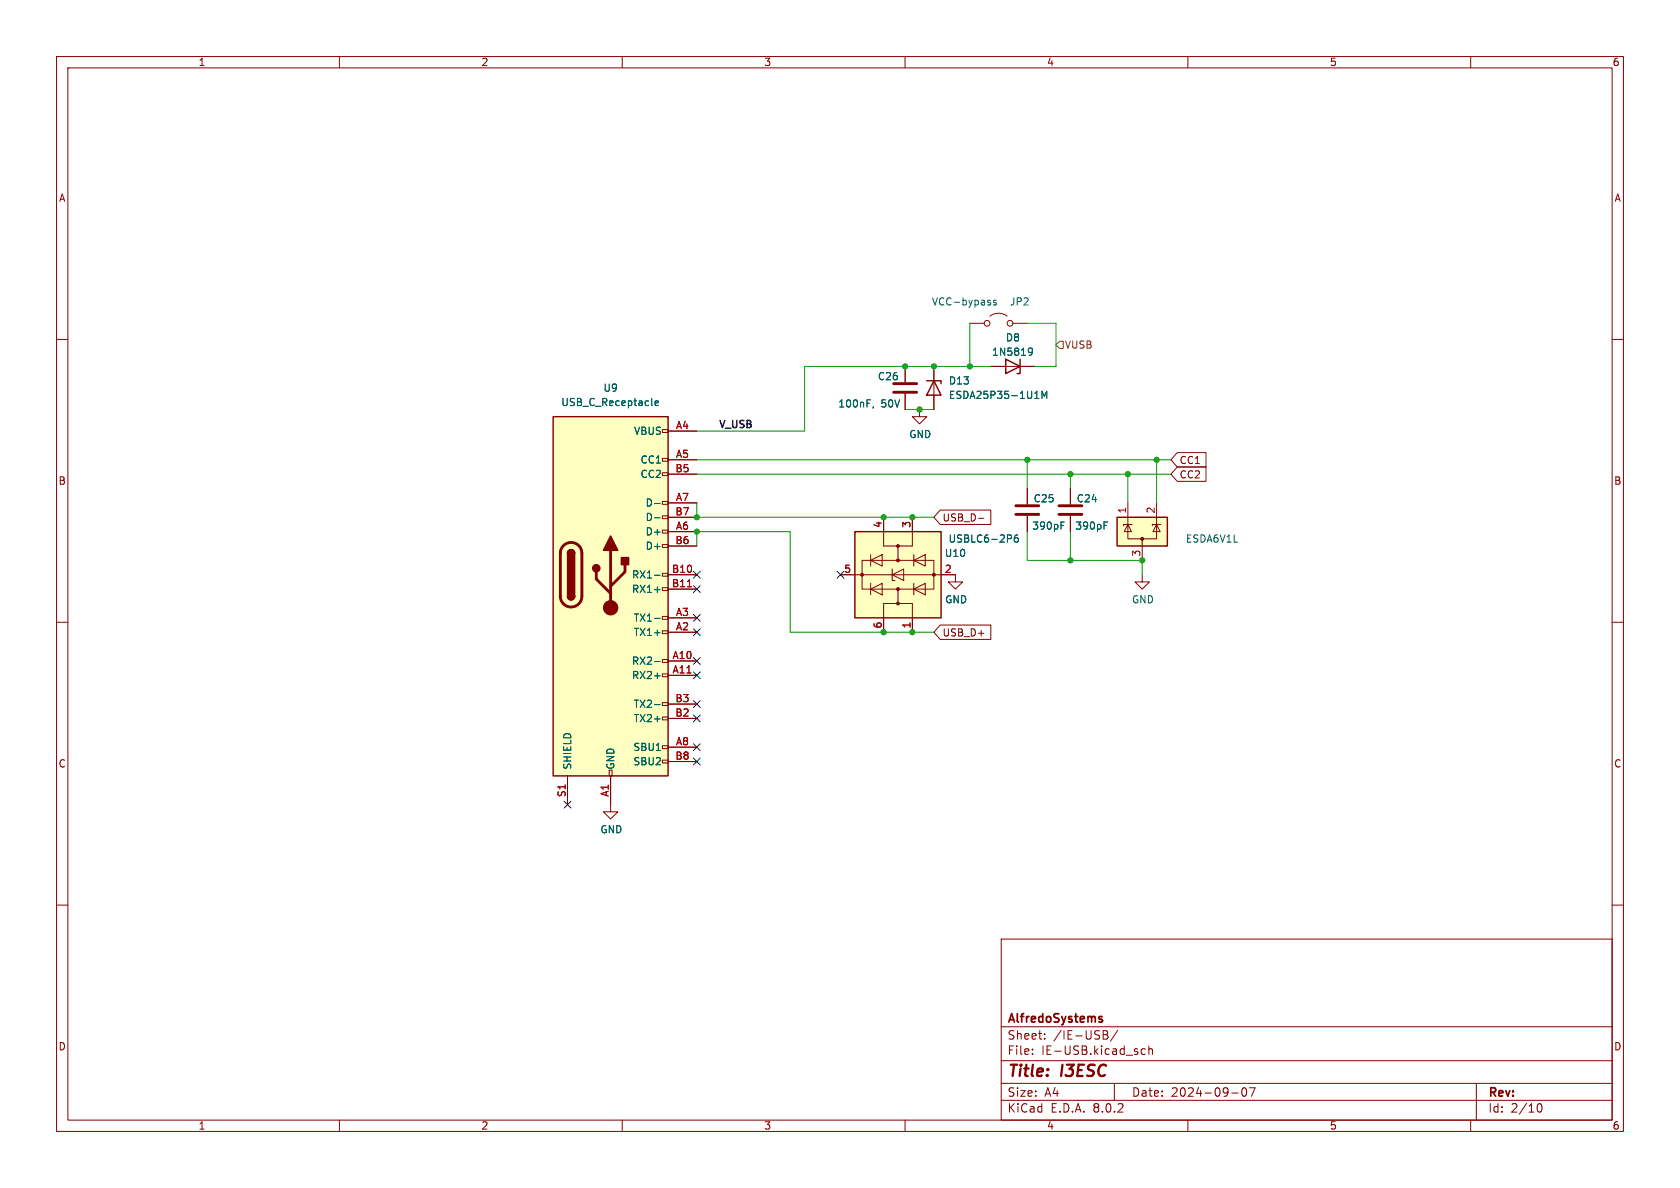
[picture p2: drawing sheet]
<svg xmlns="http://www.w3.org/2000/svg" width="297mm" height="210mm" viewBox="0 0 297 210" stroke-linecap="round" stroke-linejoin="round" font-family="sans-serif">
<g fill="none" stroke="#840000" stroke-width=".18">
<path d="M10 10h277v190h-277zM12 12h273v186h-273zM60 10v2M110 10v2M160 10v2M210 10v2M260 10v2M10 60h2M285 60h2M162.6 72.4v1.3h1.2l-1.2 1.2-1.3-1.2h1.3M165.1 64.8v7.6M175.3 64.8h7.6"/>
<path d="M181.6 86.4v2.8M181.6 91.2v2.8M189.2 86.4v2.8M189.2 91.2v2.8M10 110h2M285 110h2M10 160h2M107.9 142.2v1.3h1.3l-1.3 1.3-1.2-1.3h1.2M285 160h2M177 166h108v32h-108zM60 198v2M110 198v2"/>
<path d="M160 198v2M177 194.5h108M177 191.5h108M177 187.5h108M177 181.5h108M182.5 186.3v.1M182.5 185.5v.1M184.7 183.6v.1M184.7 182.8v.1M195 182.2h.5l.2 .1 .1 .3-.3 .3M195 182.9h.5M195.5 182.9a.4 .4 0 0 1 .4 .4 .4 .4 0 0 1-.3 .4h-.6"/>
<path d="M197 191.5v3M197.6 182.1l-1.3 2M202.5 185.5l-.5-.1-.3 .3v.4l.2 .2h.6M203.1 185.5l.2-.1 .4 .1v.9M203.1 184.9v1.5M210 198v2M217.7 193.2h1.2M219.7 192.4l.2-.1a.81 .81 0 0 1 .6 .6 .81 .81 0 0 1-.3 .8l-.2 .1a.81 .81 0 0 1-.3-1.4zM220.9 192.3h1l-.7 1.5M260 198v2M261 191.5v6.5M271.7 195.7l.2-.5 .2-.1a.8 .8 0 0 1 .5 .7 .8 .8 0 0 1-.5 .8l-.2-.1-.2-.5"/>
</g>
<path d="M194.5 179.7l.3 .1M194.5 180.2l.3 .1 .1 .2-.2 .2h-.3" fill="none" stroke="#840000" stroke-width=".3"/>
<path d="M163.8 67.3h2.6v.5M165.1 67.3l1.3 2.6h-2.6zM177.8 63.5l2.5 1.3-2.5 1.2zM180.3 63.5v2.5h-.5" fill="none" stroke="#840000" stroke-width=".25"/>
<path d="M181.9 61.6l.4-.1 .2 .2a.84 .84 0 0 1-.3 1.1h-.3M182.5 62.1l-.2 .2h-.4M182.9 70.4h.8M184.2 70.4v-1.2l.4 .9 .4-.9v1.2M187.6 92.9h.4M187.6 92.3h.6M195.2 92.9h.4M195.2 92.3h.6" fill="none" stroke="#006464" stroke-width=".18"/>
<path d="M179.6 90.9h4M179.6 89.4h4M187.2 90.9h4.1M187.2 89.4h4.1" fill="none" stroke="#840000" stroke-width=".51"/>
<path d="M197.5 91.4h8.9v5.1h-8.9z" fill="#ffffc2"/>
<path d="M197.5 91.4h8.9v5.1h-8.9z" fill="none" stroke="#840000" stroke-width=".25"/>
<circle cx="201.9" cy="95.2" r=".25" fill="#840000" stroke="#840000" stroke-width=".18"/>
<path d="M199.4 92.7v2.6h5.1v-2.6M199.4 92.7l.6 1.3h-1.2zM199.4 88.9v3.8M200.2 92.7h-1.6v.3M201.9 95.3v3.8M204.5 92.7l.6 1.3h-1.3zM204.5 88.9v3.8M205.2 92.7h-1.5v.3" fill="none" stroke="#840000" stroke-width=".18"/>
<path d="M151.1 94h15.3v15.2h-15.3z" fill="#ffffc2"/>
<path d="M151.1 94h15.3v15.2h-15.3z" fill="none" stroke="#840000" stroke-width=".25"/>
<g fill="#840000" stroke="#840000" stroke-width=".18">
<circle cx="158.7" cy="106.7" r=".25"/>
<circle cx="158.7" cy="104.1" r=".25"/>
<circle cx="165.1" cy="101.6" r=".25"/>
<circle cx="152.4" cy="101.6" r=".25"/>
<circle cx="158.7" cy="99.1" r=".25"/>
<circle cx="158.7" cy="96.5" r=".25"/>
</g>
<g fill="none" stroke="#840000" stroke-width=".18">
<path d="M152.4 99.1h12.7v5h-12.7zM153.9 99.1l2.1-1.1v2.1zM153.9 98v2.1M156.2 91.4v5.1h2.5v2.6M161.3 91.4v5.1h-2.6M161.5 99.1l2.1-1.1v2.1zM161.5 98v2.1M148.6 101.6h20.3v1.3h1.3l-1.3 1.2-1.3-1.2h1.3M153.9 104.1l2.1-1v2.1zM153.9 103.1v2.1M157.7 101.6l2.1-1v2zM157.7 100.6v2h.5"/>
<path d="M158.7 104.1v2.6h-2.5v5.1M158.7 106.7h2.6v5.1M161.5 104.1l2.1-1v2.1zM161.5 103.1v2.1"/>
</g>
<path d="M178.7 94.6l.1 .2-.1 .4M179.9 94.6h-.3a.85 .85 0 0 0 0 1.2l.4-.1v-.4l-.2-.3-.4 .1-.1 .2" fill="none" stroke="#006464" stroke-width=".18"/>
<path d="M97.8 73.7h20.3v63.5h-20.3z" fill="#ffffc2"/>
<g fill="none" stroke="#840000" stroke-width=".18">
<path d="M171.4 57.2h2.6M175 55.9a2.54 2.54 0 0 1 3.1 0M179.1 57.2h2.5M117.1 75.9h1v.6h-1zM118.1 76.2h5.1M160 64.8v2.8M160 69.6v2.8M165.1 64.8v2.5M165.1 69.9v2.5M175.3 64.8h2.5M180.3 64.8h2.6M117.1 96.3h1v.5h-1z"/>
<path d="M117.1 93.7h1v.5h-1zM117.1 91.2h1v.5h-1zM117.1 88.6h1v.6h-1zM117.1 83.6h1v.5h-1zM117.1 81h1v.5h-1zM118.1 81.3h5.1M118.1 94h5.1M118.1 88.9h5.1M118.1 83.8h5.1M118.1 96.5h5.1M118.1 91.4h5.1M156.2 91.4v2.6"/>
<path d="M161.3 91.4v2.6M166.2 90.2h9v2.5h-9l-1.1-1.3zM173 91.6h.9M181.6 86.4v2.8M181.6 91.2v2.8M189.2 86.4v2.8M189.2 91.2v2.8M208.1 80h5.1v2.6h-5.1l-1.1-1.3zM208.1 82.5h5.1v2.6h-5.1l-1.1-1.3zM117.1 119.1h1v.5h-1zM117.1 116.6h1v.5h-1zM117.1 111.5h1v.5h-1z"/>
<path d="M117.1 109h1v.5h-1zM117.1 103.9h1v.5h-1zM117.1 101.3h1v.6h-1zM118.1 116.8h5.1M118.1 119.4h5.1M118.1 111.8h5.1M118.1 109.2h5.1M118.1 101.6h5.1M118.1 104.1h5.1M148.6 101.6h2.5M156.2 109.2v2.6M161.3 109.2v2.6"/>
<path d="M166.2 110.5h9v2.5h-9l-1.1-1.2zM166.4 101.6h2.5M201.9 101.6v1.3h1.3l-1.3 1.2-1.2-1.2h1.2M100.3 137.2v5M107.7 136.1h.5v1.1h-.5zM107.9 137.2v5M117.1 134.4h1v.5h-1zM117.1 131.8h1v.5h-1zM117.1 126.7h1v.6h-1zM117.1 124.2h1v.5h-1zM118.1 132.1h5.1M118.1 127h5.1"/>
<path d="M118.1 124.5h5.1M118.1 134.6h5.1"/>
<circle cx="174.5" cy="57.2" r=".51"/>
<circle cx="178.6" cy="57.2" r=".51"/>
</g>
<path d="M97.8 73.7h20.3v63.5h-20.3zM100.3 97.8a.64 .64 0 0 1 .7-.6 .64 .64 0 0 1 .6 .6M100.3 105.4a.64 .64 0 0 0 .7 .6 .64 .64 0 0 0 .6-.6" fill="none" stroke="#840000" stroke-width=".25"/>
<path d="M158 69.3h4.1M158 67.8h4.1M99.6 96.5a1.9 1.9 0 0 1 2.1-.5 1.9 1.9 0 0 1 1.2 1.8v7.6a1.91 1.91 0 0 1-1.9 1.9 1.91 1.91 0 0 1-1.9-1.9v-7.8l.1-.6zM107.9 97.3v10.1M110.5 99.8v1.3l-2.6 2.5M105.4 101.1v1.3l2.5 2.5" fill="none" stroke="#840000" stroke-width=".51"/>
<g fill="#840000" stroke="#840000" stroke-width=".25">
<path d="M100.3 105.4h1.3a.64 .64 0 0 1-.6 .6 .64 .64 0 0 1-.7-.6z"/>
<path d="M100.3 97.8h1.3v7.6h-1.3z"/>
<path d="M100.5 97.3a.64 .64 0 0 1 .7-.1 .64 .64 0 0 1 .4 .6h-1.3z"/>
<path d="M107.9 94.7l1.3 2.6h-2.5z"/>
<path d="M109.9 98.6h1.2v1.2h-1.2z"/>
<circle cx="105.4" cy="100.5" r=".63"/>
</g>
<circle cx="107.9" cy="107.4" r="1.27" fill="#840000" stroke="#840000" stroke-width=".18"/>
<g fill="none" stroke="#006464" stroke-width=".18">
<path d="M175.1 53.6v.3M176.1 53.1h-.3l-.2 .2 .1 .1 .4 .2v.3h-.5M115.8 71.3l.6-.1v-.3h-.4l-.2 .1 .1 .6h.5M154.4 71.9l-.1 .2M181.9 61.6l.4-.1 .2 .2a.84 .84 0 0 1-.3 1.1h-.3M182.5 62.1l-.2 .2h-.4M182.9 70.4h.8M184.2 70.4v-1.2l.4 .9 .4-.9v1.2M115.7 89h1M115.7 91.5h1M178.7 94.6l.1 .2-.1 .4M179.9 94.6h-.3a.85 .85 0 0 0 0 1.2l.4-.1v-.4l-.2-.3-.4 .1-.1 .2"/>
<path d="M187.6 92.9h.4M187.6 92.3h.6M195.2 92.9h.4M195.2 92.3h.6M115.7 116.9h1M115.7 119.5h1M115.7 109.3h1M115.7 101.7h1M115.7 104.2h1M115.7 124.6h1"/>
</g>
<path d="M121.5 103.7h.8" fill="none" stroke="#a90000" stroke-width=".18"/>
<path d="M186.7 61l.6-.7h.7v1.3h-.7z" fill="none" stroke="#725600" stroke-width=".18"/>
<g fill="none" stroke="#009600" stroke-width=".18">
<path d="M171.4 57.2v7.6M181.6 57.2h5.1v7.6h-3.8M160 72.4h5.1M175.3 64.8h-33.1v11.4h-19M123.2 88.9v2.5h41.9M123.2 96.5v-2.5h16.5v17.8h25.4M123.2 81.3h83.8M123.2 83.8h83.8M181.6 81.3v5.1M181.6 94v5.1h20.3v2.5M189.2 83.8v2.6M189.2 94v5.1"/>
<path d="M199.4 83.8v5.1M204.5 81.3v7.6"/>
</g>
<g fill="none" stroke="#000084" stroke-width=".18">
<path d="M122.6 116.2l1.2 1.2M122.6 103.5l1.2 1.2M122.6 108.6l1.2 1.2M122.6 101l1.2 1.2M122.6 111.2l1.2 1.2M122.6 118.8l1.2 1.2M123.8 116.2l-1.2 1.2M123.8 103.5l-1.2 1.2M123.8 108.6l-1.2 1.2M123.8 101l-1.2 1.2M123.8 111.2l-1.2 1.2M123.8 118.8l-1.2 1.2"/>
<path d="M148 101l1.2 1.2M149.2 101l-1.2 1.2M122.6 134l1.2 1.2M122.6 123.9l1.2 1.2M122.6 131.5l1.2 1.2M122.6 126.4l1.2 1.2M123.8 134l-1.2 1.2M123.8 123.9l-1.2 1.2M123.8 131.5l-1.2 1.2M123.8 126.4l-1.2 1.2M99.7 141.6l1.2 1.2M100.9 141.6l-1.2 1.2"/>
</g>
<g fill="#009600" stroke="#009600" stroke-width=".18">
<circle cx="161.3" cy="111.8" r=".46"/>
<circle cx="156.2" cy="111.8" r=".46"/>
<circle cx="123.2" cy="94" r=".46"/>
<circle cx="123.2" cy="91.4" r=".46"/>
<circle cx="156.2" cy="91.4" r=".46"/>
<circle cx="161.3" cy="91.4" r=".46"/>
<circle cx="181.6" cy="81.3" r=".46"/>
<circle cx="171.4" cy="64.8" r=".46"/>
<circle cx="165.1" cy="64.8" r=".46"/>
<circle cx="160" cy="64.8" r=".46"/>
<circle cx="162.6" cy="72.4" r=".46"/>
<circle cx="199.4" cy="83.8" r=".46"/>
<circle cx="189.2" cy="83.8" r=".46"/>
<circle cx="189.2" cy="99.1" r=".46"/>
<circle cx="201.9" cy="99.1" r=".46"/>
<circle cx="204.5" cy="81.3" r=".46"/>
</g>
<g font-size="2.8" fill="#840000">
<text x="178" y="190.9">Title:</text>
<text x="187.7" y="190.9">I3ESC</text>
</g>
<g font-size="2.1" fill="#840000">
<text x="178" y="184">Sheet:</text>
<text x="178" y="181.2">AlfredoSystems</text>
<text x="186.2" y="184">/IE-USB/</text>
<text x="178" y="186.7">File:</text>
<text x="184.1" y="186.7">IE-USB.kicad_sch</text>
<text x="178" y="196.9">KiCad</text>
<text x="178" y="194.1">Size:</text>
<text x="184.7" y="194.1">A4</text>
<text x="185.7" y="196.9">E.D.A.</text>
<text x="193.3" y="196.9">8.0.2</text>
<text x="200" y="194.1">Date:</text>
<text x="207" y="194.1">2024-09-07</text>
<text x="263" y="194.3">Rev:</text>
<text x="263" y="196.9">Id:</text>
<text x="267.1" y="196.9">2/10</text>
</g>
<g font-size="1.8" fill="#840000">
<text x="35" y="11.9">1</text>
<text x="85" y="11.9">2</text>
<text x="135" y="11.9">3</text>
<text x="185" y="11.9">4</text>
<text x="235" y="11.9">5</text>
<text x="285" y="11.9">6</text>
<text x="10.3" y="35.9">A</text>
<text x="285.3" y="35.9">A</text>
<text x="208.4" y="82.2">CC1</text>
<text x="10.3" y="85.9">B</text>
<text x="208.4" y="84.8">CC2</text>
<text x="285.3" y="85.9">B</text>
<text x="166.5" y="92.4">USB_D-</text>
<text x="166.5" y="112.7">USB_D+</text>
<text x="10.3" y="135.9">C</text>
<text x="285.3" y="135.9">C</text>
<text x="10.3" y="185.9">D</text>
<text x="285.3" y="185.9">D</text>
<text x="35" y="199.9">1</text>
<text x="85" y="199.9">2</text>
<text x="135" y="199.9">3</text>
<text x="185" y="199.9">4</text>
<text x="235" y="199.9">5</text>
<text x="285" y="199.9">6</text>
</g>
<g font-size="1.8" fill="#006464">
<text x="164.6" y="54.2">VCC-bypass</text>
<text x="178.5" y="54.2">JP2</text>
<text x="175.3" y="63.1">1N5819</text>
<text x="177.7" y="60.6">D8</text>
<text x="99.1" y="72">USB_C_Receptacle</text>
<text x="106.6" y="69.4">U9</text>
<text x="155.1" y="67.4">C26</text>
<text x="167.6" y="68.2">D13</text>
<text x="167.6" y="70.7">ESDA25P35-1U1M</text>
<text x="112" y="77.1">VBUS</text>
<text x="148.1" y="72.2">100nF,</text>
<text x="155.7" y="72.2">50V</text>
<text x="160.7" y="77.6">GND</text>
<text x="113.1" y="82.1">CC1</text>
<text x="113.1" y="84.7">CC2</text>
<text x="114" y="89.8">D-</text>
<text x="182.6" y="89">C25</text>
<text x="190.3" y="89">C24</text>
<text x="114" y="94.8">D+</text>
<text x="114" y="92.3">D-</text>
<text x="182.4" y="93.8">390pF</text>
<text x="190" y="93.8">390pF</text>
<text x="114" y="97.4">D+</text>
<text x="166.9" y="98.7">U10</text>
<text x="167.6" y="96.1">USBLC6-2P6</text>
<text x="209.6" y="96.1">ESDA6V1L</text>
<text x="111.6" y="102.5">RX1-</text>
<text x="111.6" y="105">RX1+</text>
<text x="167" y="106.9">GND</text>
<text x="200" y="106.9">GND</text>
<text x="111.9" y="112.6">TX1+</text>
<text x="111.9" y="110.1">TX1-</text>
<text x="111.6" y="117.7">RX2-</text>
<text x="111.6" y="120.2">RX2+</text>
<text x="111.9" y="125.3">TX2-</text>
<text x="111.9" y="127.9">TX2+</text>
<text x="101.2" y="136.1" transform="rotate(-90 101.2 136.1)">SHIELD</text>
<text x="108.8" y="136.1" transform="rotate(-90 108.8 136.1)">GND</text>
<text x="111.9" y="132.9">SBU1</text>
<text x="111.9" y="135.5">SBU2</text>
<text x="106" y="147.5">GND</text>
</g>
<text font-size="1.8" fill="#725600" x="188.2" y="61.8">VUSB</text>
<g font-size="1.8" fill="#a90000">
<text x="119.4" y="75.9">A4</text>
<text x="119.3" y="83.6">B5</text>
<text x="119.4" y="81">A5</text>
<text x="119.4" y="88.6">A7</text>
<text x="119.3" y="91.2">B7</text>
<text x="119.4" y="93.7">A6</text>
<text x="156" y="93.4" transform="rotate(-90 156 93.4)">4</text>
<text x="161" y="93.4" transform="rotate(-90 161 93.4)">3</text>
<text x="199.1" y="90.9" transform="rotate(-90 199.1 90.9)">1</text>
<text x="204.2" y="90.9" transform="rotate(-90 204.2 90.9)">2</text>
<text x="118.7" y="101.3">B10</text>
<text x="119.3" y="96.3">B6</text>
<text x="149.2" y="101.3">5</text>
<text x="166.9" y="101.3">2</text>
<text x="201.7" y="98.5" transform="rotate(-90 201.7 98.5)">3</text>
<text x="118.7" y="103.9">B11</text>
<text x="119.4" y="111.5">A2</text>
<text x="119.4" y="109">A3</text>
<text x="156" y="111.2" transform="rotate(-90 156 111.2)">6</text>
<text x="161" y="111.2" transform="rotate(-90 161 111.2)">1</text>
<text x="118.8" y="116.6">A10</text>
<text x="118.8" y="119.1">A11</text>
<text x="119.3" y="124.2">B3</text>
<text x="119.3" y="126.7">B2</text>
<text x="119.4" y="131.8">A8</text>
<text x="119.3" y="134.4">B8</text>
<text x="100.1" y="141" transform="rotate(-90 100.1 141)">S1</text>
<text x="107.7" y="141" transform="rotate(-90 107.7 141)">A1</text>
</g>
<text font-size="1.8" fill="#0f0f0f" x="127" y="75.8">V_USB</text>
</svg>
